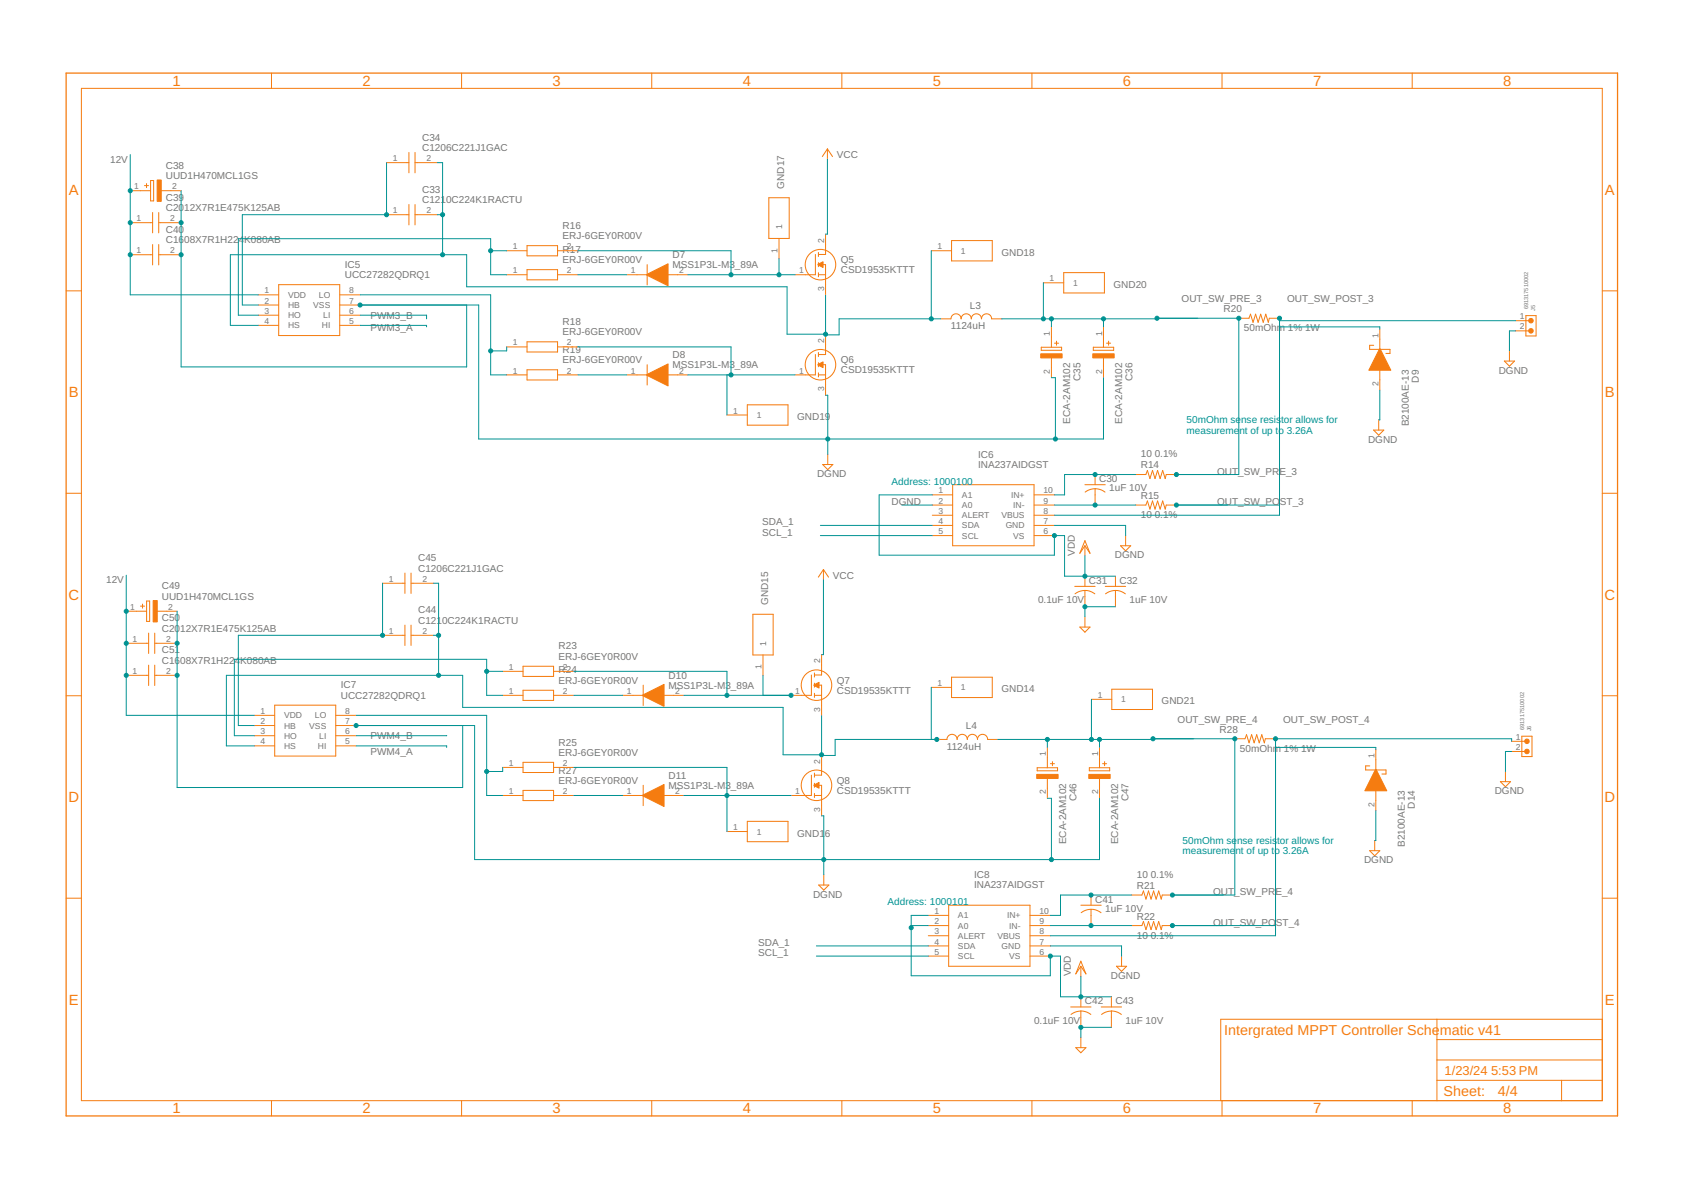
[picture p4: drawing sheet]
<svg xmlns="http://www.w3.org/2000/svg" width="420mm" height="297mm" viewBox="0 0 420 297" stroke-linecap="round" stroke-linejoin="round" font-family="sans-serif">
<g fill="none" stroke="#f57c10" stroke-width=".25">
<path d="M67.8 18.2v3.9M115.2 18.2v3.9M162.7 18.2v3.9M210.2 18.2v3.9M257.6 18.2v3.9M305.1 18.2v3.9M352.6 18.2v3.9M20.3 22.1h379.7v252.6h-379.7zM102.1 38.1v5M103.6 38.1v5M206.6 37.2l1.2 1.9M206.6 37.2l-1.3 1.9"/>
<path d="M206.6 37.2v2.5M32.5 47.6h5.1M32.5 55.6h5.6M36.1 46.3h1M36.6 45.8v1M37.6 45.1h.8v5h-.8zM38.1 53v5.1M39.6 53v5.1M39.6 55.6h5.6M40.1 47.6h5.1M96.5 53.6h5.6M96.5 40.6h5.6"/>
<path d="M102.1 51.1v5M103.6 51.1v5M103.6 53.6h5.6M103.6 40.6h5.6M191.9 49.4h5.1v10.1h-5.1zM194.5 59.5v5.1M206.1 58.4v5.1h-1.8M16.5 72.6h3.8M32.5 63.6h5.6M38.1 61v5.1M39.6 61v5.1M39.6 63.6h5.6"/>
<path d="M64.5 73.6h5.1M64.5 76.1h5.1M64.5 78.7h5.1M69.6 71.1h15.2v12.7h-15.2zM84.8 73.6h5.1M84.8 76.1h5.1M84.8 78.7h5.1M126.5 68.6h5.1M126.5 62.6h5.1M131.6 61.3h7.6v2.6h-7.6zM131.6 67.3h7.6v2.5h-7.6zM139.2 68.6h5.1"/>
<path d="M139.2 62.6h5.1M156.5 68.6h5.1M161.6 66.1v5M166.6 68.6h5.1M203.6 63.5v5.1h-5.1M204.3 66.1h1.8v7.6M204.3 68.6h1.8M204.3 63v1M204.3 65.6v1M204.3 68.1v1M232.5 62.6h5.1M234.9 79.6h2.5a1.27 1.27 0 0 1 1.3-1.3 1.27 1.27 0 0 1 1.2 1.3 1.27 1.27 0 0 1 1.3-1.3 1.27 1.27 0 0 1 1.3 1.3 1.27 1.27 0 0 1 1.3-1.3 1.27 1.27 0 0 1 1.2 1.3 1.27 1.27 0 0 1 1.3-1.3 1.27 1.27 0 0 1 1.3 1.3h2.5"/>
<path d="M237.6 60h10.1v5.1h-10.1zM260.5 70.6h5.1M265.6 68.1h10.1v5h-10.1zM309.3 79.4h2.5l.4-1 .6 2.1 .7-2.1 .6 2.1 .6-2.1 .7 2.1 .6-2.1 .6 2.1 .3-1.1h2.5M380.9 78.8h2.6v5.1h-2.6zM400 72.6h3.8M64.5 81.2h5.1M84.8 81.2h5.1M126.5 93.6h5.1M126.5 86.6h5.1M131.6 85.3h7.6v2.6h-7.6zM131.6 92.3h7.6v2.5h-7.6z"/>
<path d="M139.2 93.6h5.1M139.2 86.6h5.1M156.5 93.6h5.1M161.6 91v5.1M166.6 93.6h5.1M203.6 88.5v5.1h-5.1M204.3 91h1.8v7.7M204.3 88v1M204.3 90.5v1M204.3 93.1v1M204.3 93.6h1.8M206.1 83.4v5.1h-1.8"/>
<path d="M259.9 86.7h5.1v.7h-5.1zM262.5 81.6v5.1M262.5 89.2v5.1M263.2 85.7h1.1M263.8 85.2v1M272.9 86.7h5.1v.7h-5.1zM275.5 81.6v5.1M275.5 89.2v5.1M276.2 85.7h1.1M276.8 85.2v1M342.9 86.2h-1v1h5.1v1h-1M344.5 82.1v5.1"/>
<path d="M344.5 92.3v5.1M375.6 90.1h2.5l-1.3 1.3zM376.8 87.6v2.5M378.4 80.1h3.8M378.4 82.6h3.8M181.5 103.6h5.1M186.6 101h10.1v5.1h-10.1zM205.4 116h2.5l-1.2 1.2zM206.7 113.4v2.6M273.4 118.4v2.6M283.5 118.4h2.6l.3-1 .7 2.1 .6-2.1 .7 2.1 .6-2.1 .6 2.1 .7-2.1 .6 2.1 .2-1.1h2.6M342.9 107.4h2.6l-1.3 1.2z"/>
<path d="M344.2 104.8v2.6M16.5 123.1h3.8M232.7 123.5h5.1M232.7 126.1h5.1M232.7 128.6h5.1M232.7 131.1h5.1M232.7 133.7h5.1M237.8 121h20.3v15.2h-20.3zM258.1 123.5h5.1M258.1 126.1h5.1M258.1 128.6h5.1M258.1 131.1h5.1"/>
<path d="M258.1 133.7h5.1M270.8 121h5.1M270.8 136.2v2.5M270.8 135l1.3 3.1-1.3-1.9-1.2 1.9zM270.9 122.8l.9-.5 1.6-.3v4.1M273.4 122l1.6 .3 .9 .5M279.7 136.2h2.6l-1.3 1.3zM281 133.7v2.5M283.5 126.1h2.6l.3-1 .7 2 .6-2 .7 2 .6-2 .6 2 .7-2 .6 2 .2-1h2.6M400 123.1h3.8M31.5 152.6h5.1M35.1 151.3h1"/>
<path d="M35.6 150.8v1M36.6 150h.8v5.1h-.8zM37.1 158v5.1M38.6 158v5.1M39.1 152.6h5.1M95.5 158.6h5.6M95.5 145.6h5.6M101.1 143v5.1M101.1 156v5.1M102.6 143v5.1M102.6 156v5.1M102.6 158.6h5.6"/>
<path d="M102.6 145.6h5.6M188 153.3h5v10.2h-5zM205.6 142.2l1.2 1.9M205.6 142.2l-1.3 1.9M205.6 142.2v2.5M268.3 146.4h5.1M269.6 156.5h2.5l-1.3 1.3zM270.8 147.4l1.1 .1 1.4 .7M270.8 147.4l-1.5 .3-.9 .5M270.8 143.8v2.6M270.8 147.4v4M270.8 154v2.5"/>
<path d="M275.9 146.4h5.1M278.5 147.4l1 .1 1.4 .7M278.5 147.4l-1.6 .3-.9 .5M278.5 143.8v2.6M278.5 147.4v4M16.5 173.7h3.8M31.5 160.6h5.6M31.5 168.6h5.6M37.1 166v5.1M38.6 166v5.1M38.6 160.6h5.6M38.6 168.6h5.6"/>
<path d="M63.5 178.6h5.1M68.6 176h15.2v12.7h-15.2zM83.8 178.6h5.1M125.5 173.6h5.1M125.5 167.6h5.1M130.6 166.3h7.6v2.5h-7.6zM130.6 172.3h7.6v2.5h-7.6zM138.2 173.6h5.1M138.2 167.6h5.1M155.5 173.6h5.1M160.6 171v5.1M165.7 173.6h5"/>
<path d="M190.5 163.5v5.1M202.6 168.5v5.1h-5.1M203.3 171h1.8v7.6M203.3 173.6h1.8M203.3 168v1M203.3 170.5v1M203.3 173.1v1M205.1 163.4v5.1h-1.8M232.5 171.6h5.1M237.6 169h10.1v5.1h-10.1zM272.5 174.6h5.1M277.6 172h10.1v5.1h-10.1z"/>
<path d="M400 173.7h3.8M63.5 181.1h5.1M63.5 183.6h5.1M63.5 186.2h5.1M83.8 181.1h5.1M83.8 183.6h5.1M83.8 186.2h5.1M125.5 198.6h5.1M125.5 191.6h5.1M130.6 190.3h7.6v2.5h-7.6zM130.6 197.3h7.6v2.5h-7.6zM138.2 198.6h5.1"/>
<path d="M138.2 191.6h5.1M155.5 198.6h5.1M160.6 196v5.1M165.7 198.6h5M202.6 193.5v5.1h-5.1M203.3 196h1.8v7.6M203.3 193v1M203.3 195.5v1M203.3 198.1v1M203.3 198.6h1.8M205.1 188.4v5.1h-1.8M233.9 184.6h2.5a1.27 1.27 0 0 1 1.3-1.3 1.27 1.27 0 0 1 1.3 1.3 1.27 1.27 0 0 1 1.2-1.3 1.27 1.27 0 0 1 1.3 1.3 1.27 1.27 0 0 1 1.3-1.3 1.27 1.27 0 0 1 1.2 1.3 1.27 1.27 0 0 1 1.3-1.3 1.27 1.27 0 0 1 1.3 1.3h2.5"/>
<path d="M258.9 191.6h5.1v.8h-5.1zM261.5 186.6v5M261.5 194.2v5.1M262.2 190.6h1M262.7 190.1v1M271.9 191.6h5.1v.8h-5.1zM274.5 186.6v5M274.5 194.2v5.1M275.3 190.6h1M275.8 190.1v1M308.3 184.4h2.5l.4-1 .6 2 .7-2 .6 2 .6-2 .7 2 .6-2 .6 2 .3-1h2.5M341.9 191.2h-1v1h5.1v1h-1"/>
<path d="M343.5 187.1v5.1M343.5 197.3v5.1M374.6 195.1h2.5l-1.3 1.3zM375.8 192.6v2.5M377.4 185h3.8M377.4 187.6h3.8M379.9 183.8h2.6v5h-2.6zM181.5 207.6h5.1M186.6 205h10.1v5.1h-10.1zM205.7 218.4v2.5M341.9 212.3h2.6l-1.3 1.3zM343.2 209.8v2.5"/>
<path d="M16.5 224.2h3.8M204.4 220.9h2.5l-1.2 1.3zM231.8 228.5h5M231.8 231h5M231.8 233.6h5M231.8 236.1h5M231.8 238.7h5M236.8 226h20.3v15.2h-20.3zM257.1 228.5h5.1M257.1 231h5.1M257.1 233.6h5.1M257.1 236.1h5.1"/>
<path d="M257.1 238.7h5.1M269.8 226h5.1M269.8 239.9l1.3 3.2-1.3-1.9-1.2 1.9zM272.4 227l1 .1 1.5 .7M272.4 227l-1.6 .3-.9 .5M272.4 223.4v2.6M272.4 227v4M280 238.7v2.5M282.5 231h2.6l.4-1 .6 2.1 .6-2.1 .7 2.1 .6-2.1 .6 2.1 .7-2.1 .6 2.1 .3-1.1h2.5M282.5 223.4h2.6l.4-1 .6 2 .6-2 .7 2 .6-2 .6 2 .7-2 .6 2 .3-1h2.5M400 224.2h3.8M267.3 251.4h5.1"/>
<path d="M267.4 253.2l.9-.5 1.5-.3v4M269.8 252.3l1.6 .4 .9 .5M269.8 241.2v2.5M269.8 248.8v2.6M269.8 259v2.5M274.9 251.4h5.1M275 253.2l.9-.5 1.6-.3v4M277.5 252.3l1.5 .4 1 .5M277.5 248.8v2.6M278.7 241.2h2.6l-1.3 1.3zM358.7 254.4v20.3M358.7 259.5h41.3"/>
<path d="M400 254.4h-95.2v20.3M67.8 274.7v3.9M115.2 274.7v3.9M162.7 274.7v3.9M210.2 274.7v3.9M257.6 274.7v3.9M268.6 261.5h2.5l-1.3 1.3zM305.1 274.7v3.9M352.6 274.7v3.9M358.7 269.7h41.3M358.7 264.6h41.3M389.8 269.7v5"/>
<circle cx="204.8" cy="66.1" r="3.8"/>
<circle cx="204.8" cy="91" r="3.8"/>
<circle cx="203.8" cy="171" r="3.8"/>
<circle cx="203.8" cy="196" r="3.8"/>
</g>
<g fill="#f57c10" stroke="#f57c10" stroke-width=".25">
<path d="M204.2 66l1.3-.7v1.5l-1.3-.7z" fill-rule="evenodd"/>
<path d="M204.2 91l1.3-.7v1.5l-1.3-.7z" fill-rule="evenodd"/>
<path d="M161.4 68.5l5.4-2.7v5.5l-5.4-2.6z" fill-rule="evenodd"/>
<path d="M161.4 93.5l5.4-2.7v5.5l-5.4-2.6z" fill-rule="evenodd"/>
<path d="M259.8 88.3h5.3v1h-5.3z" fill-rule="evenodd"/>
<path d="M272.8 88.3h5.3v1h-5.3z" fill-rule="evenodd"/>
<path d="M39.2 44.9h1.1v5.4h-1.1z" fill-rule="evenodd"/>
<path d="M344.4 87.1h.1l2.7 5.3h-5.5z" fill-rule="evenodd"/>
<path d="M203.2 171l1.3-.7v1.4l-1.3-.6z" fill-rule="evenodd"/>
<path d="M203.2 195.9l1.3-.6v1.4l-1.3-.6z" fill-rule="evenodd"/>
<path d="M160.4 173.5l5.4-2.7v5.5l-5.4-2.6z" fill-rule="evenodd"/>
<path d="M160.4 198.5l5.4-2.7v5.5l-5.4-2.7z" fill-rule="evenodd"/>
<path d="M258.8 193.3h5.3v1h-5.3z" fill-rule="evenodd"/>
<path d="M271.8 193.3h5.3v1h-5.3z" fill-rule="evenodd"/>
<path d="M38.2 149.9h1.1v5.3h-1.1z" fill-rule="evenodd"/>
<path d="M343.4 192.1h.1l2.7 5.3h-5.5z" fill-rule="evenodd"/>
<circle cx="382.2" cy="80" r=".57"/>
<circle cx="382.2" cy="82.6" r=".57"/>
<circle cx="381.2" cy="185" r=".58"/>
<circle cx="381.2" cy="187.6" r=".58"/>
</g>
<path d="M16.5 18.2h387.3v260.4h-387.3z" fill="none" stroke="#f57c10" stroke-width=".32"/>
<g fill="none" stroke="#009292" stroke-width=".25">
<path d="M32.5 38.6v35h32M206.6 39.7v18.7h-.5M45.2 47.6v44h71.3v-15.5M96.5 40.6v13h-36v22.5h4M109.2 53.6h1.3M109.2 40.6h1.3v23M89.9 76.1h29.6v33.5h156v-15.3M89.9 73.6h32.6v20h4M89.9 78.7h16.6v.9M122.5 62.6h4M126.5 68.6h-4v-9h-63v19.1h5M144.3 68.6h12.2"/>
<path d="M144.3 62.6h38.2v6M171.7 68.6h26.8M194.5 64.6v4M206.1 73.7v9.9h3.4v-4h25.4M232.5 62.6v17M250.1 79.6l59.2-.2v39h-15.6M260.5 70.6v9M262.5 79.6v2M275.5 79.6v2M319.4 79.4v49.2h-56.2M64.5 81.2h-7v-17.6h59v8h80v11.8h9.6M89.9 81.2h16.6v.4"/>
<path d="M126.5 86.6v1h-4M144.3 86.6h38.2v7M144.3 93.6h12.2M171.7 93.6h26.8M181.5 93.6v10M206.1 98.7h.6v14.7M262.5 94.3h1v15.3M319.4 81.6h25.1v.5M319.4 80.1h59M344.5 97.4v7.4h-.3M378.4 82.6h-1.6v5M283.5 118.4h-17.7v5.1h-2.6"/>
<path d="M204.8 133.7h27.9M204.8 131.1h27.9M225.1 126.1h7.6M232.7 123.5h-13.2v15.1h43.7v-4.9h2.6v10.1h12.7M263.2 131.1h17.8v2.6M263.2 126.1h20.3M270.8 138.7v5.1M293.7 126.1h25.7M31.5 143.6v35h32M44.2 152.6v44h71.3v-15.5M95.5 145.6v13h-36v22.5h4M108.2 158.6h1.3"/>
<path d="M108.2 145.6h1.3v23M205.6 144.7v18.7h-.5M278.5 151.4h-7.7v2.6M88.9 178.6h32.6v20h4M121.5 167.6h4M125.5 173.6h-4v-9h-63v19h5M143.3 167.6h38.2v6M143.3 173.6h12.2M170.7 173.6h26.8M190.5 168.6v5M205.1 178.6v10h3.4v-4h25.4M232.5 171.6v13"/>
<path d="M272.5 174.6v10M63.5 186.2h-7v-17.6h59v8h80v11.8h9.6M88.9 181.1h29.6v33.5h156v-15.3M88.9 186.2h22.6v.4M111.5 183.6h-22.6M125.5 191.6v1h-4M143.3 191.6h38.2v16M143.3 198.6h12.2M170.7 198.6h26.8M249.1 184.6l59.2-.2v39h-15.6M261.5 199.3h1v15.3M261.5 184.6v2"/>
<path d="M274.5 184.6v2M318.4 186.6h25.1v.5M377.4 187.6h-1.6v5M377.4 185v-.6h-59v49.2h-56.2M205.1 203.6h.6v14.8M343.5 202.4v7.4h-.3M203.8 238.7h28M203.8 236.1h28M227.5 231h4.3M231.8 228.5h-4.3v15.1h34.7v-4.9h2.6v10.1h12.7M262.2 231h20.3M262.2 236.1h17.8v2.6"/>
<path d="M282.5 223.4h-17.7v5.1h-2.6M292.7 231h25.7M269.8 243.7v5.1M277.5 256.4h-7.7v2.6"/>
</g>
<g fill="#009292" stroke="#009292" stroke-width=".25">
<circle cx="270.8" cy="143.8" r=".51"/>
<circle cx="263.2" cy="133.7" r=".51"/>
<circle cx="269.8" cy="248.8" r=".51"/>
<circle cx="262.2" cy="238.7" r=".51"/>
<circle cx="227.5" cy="231.6" r=".51"/>
<circle cx="270.8" cy="151.4" r=".51"/>
<circle cx="206.7" cy="109.6" r=".51"/>
<circle cx="89.9" cy="76.1" r=".51"/>
<circle cx="263.5" cy="109.6" r=".51"/>
<circle cx="45.2" cy="63.6" r=".51"/>
<circle cx="45.2" cy="55.6" r=".51"/>
<circle cx="269.8" cy="256.4" r=".51"/>
<circle cx="205.7" cy="214.6" r=".51"/>
<circle cx="88.9" cy="181.1" r=".51"/>
<circle cx="262.5" cy="214.6" r=".51"/>
<circle cx="44.2" cy="168.6" r=".51"/>
<circle cx="44.2" cy="160.6" r=".51"/>
<circle cx="273.4" cy="118.4" r=".51"/>
<circle cx="273.4" cy="126.1" r=".51"/>
<circle cx="182.5" cy="68.6" r=".51"/>
<circle cx="194.5" cy="68.6" r=".51"/>
<circle cx="182.5" cy="93.6" r=".51"/>
<circle cx="122.5" cy="62.6" r=".51"/>
<circle cx="122.5" cy="87.6" r=".51"/>
<circle cx="206.1" cy="83.4" r=".51"/>
<circle cx="110.5" cy="63.6" r=".51"/>
<circle cx="110.5" cy="53.6" r=".51"/>
<circle cx="232.5" cy="79.6" r=".51"/>
<circle cx="96.5" cy="53.6" r=".51"/>
<circle cx="32.5" cy="55.6" r=".51"/>
<circle cx="32.5" cy="63.6" r=".51"/>
<circle cx="32.5" cy="47.6" r=".51"/>
<circle cx="31.5" cy="160.6" r=".51"/>
<circle cx="31.5" cy="168.6" r=".51"/>
<circle cx="31.5" cy="152.6" r=".51"/>
<circle cx="272.4" cy="223.4" r=".51"/>
<circle cx="272.4" cy="231" r=".51"/>
<circle cx="181.5" cy="173.6" r=".51"/>
<circle cx="197.5" cy="173.6" r=".51"/>
<circle cx="181.5" cy="198.6" r=".51"/>
<circle cx="121.5" cy="167.6" r=".51"/>
<circle cx="121.5" cy="192.6" r=".51"/>
<circle cx="205.1" cy="188.4" r=".51"/>
<circle cx="109.5" cy="168.6" r=".51"/>
<circle cx="109.5" cy="158.6" r=".51"/>
<circle cx="233.9" cy="184.6" r=".51"/>
<circle cx="95.5" cy="158.6" r=".51"/>
<circle cx="293.7" cy="118.4" r=".51"/>
<circle cx="262.5" cy="79.6" r=".51"/>
<circle cx="275.5" cy="79.6" r=".51"/>
<circle cx="288.8" cy="79.4" r=".51"/>
<circle cx="309.3" cy="79.4" r=".51"/>
<circle cx="260.5" cy="79.6" r=".51"/>
<circle cx="293.7" cy="126.1" r=".51"/>
<circle cx="319.4" cy="79.4" r=".51"/>
<circle cx="292.7" cy="223.4" r=".51"/>
<circle cx="261.5" cy="184.6" r=".51"/>
<circle cx="274.5" cy="184.6" r=".51"/>
<circle cx="287.8" cy="184.4" r=".51"/>
<circle cx="308.3" cy="184.4" r=".51"/>
<circle cx="272.5" cy="184.6" r=".51"/>
<circle cx="292.7" cy="231" r=".51"/>
<circle cx="318.4" cy="184.4" r=".51"/>
</g>
<g font-size="3.7" fill="#f57c10">
<text x="43" y="21.4">1</text>
<text x="90.5" y="21.4">2</text>
<text x="138" y="21.4">3</text>
<text x="185.4" y="21.4">4</text>
<text x="232.9" y="21.4">5</text>
<text x="280.3" y="21.4">6</text>
<text x="327.8" y="21.4">7</text>
<text x="375.3" y="21.4">8</text>
<text x="17.2" y="48.6">A</text>
<text x="400.7" y="48.6">A</text>
<text x="17.2" y="99.2">B</text>
<text x="400.7" y="99.2">B</text>
<text x="17.1" y="149.7">C</text>
<text x="400.6" y="149.7">C</text>
<text x="17.1" y="200.2">D</text>
<text x="400.6" y="200.2">D</text>
<text x="17.2" y="250.8">E</text>
<text x="400.7" y="250.8">E</text>
<text x="43" y="277.9">1</text>
<text x="90.5" y="277.9">2</text>
<text x="138" y="277.9">3</text>
<text x="185.4" y="277.9">4</text>
<text x="232.9" y="277.9">5</text>
<text x="280.3" y="277.9">6</text>
<text x="327.8" y="277.9">7</text>
<text x="375.3" y="277.9">8</text>
</g>
<g font-size="3.6" fill="#f57c10">
<text x="305.6" y="258.3">Intergrated MPPT Controller Sche</text>
<text x="359.5" y="258.3">matic v41</text>
<text x="360.4" y="273.6">Sheet:</text>
<text x="374" y="273.5">4/4</text>
</g>
<g font-size="3.2" fill="#f57c10">
<text x="360.6" y="268.4">1/23/24</text>
<text x="372.3" y="268.4">5:53 PM</text>
</g>
<g font-size="2.5" fill="#757575">
<text x="105.4" y="35.1">C34</text>
<text x="27.5" y="40.6">12V</text>
<text x="105.4" y="37.7">C1206C221J1GAC</text>
<text x="208.9" y="39.5">VCC</text>
<text x="41.4" y="44.7">UUD1H470MCL1GS</text>
<text x="41.4" y="42.1">C38</text>
<text x="195.8" y="47.1" transform="rotate(-90 195.8 47.1)">GND17</text>
<text x="41.4" y="52.7">C2012X7R1E475K125AB</text>
<text x="41.4" y="50.1">C39</text>
<text x="105.4" y="50.7">C1210C224K1RACTU</text>
<text x="105.4" y="48.1">C33</text>
<text x="41.4" y="58.1">C40</text>
<text x="140.5" y="59.7">ERJ-6GEY0R00V</text>
<text x="140.5" y="57.1">R16</text>
<text x="41.4" y="60.7">C1608X7R1H22</text>
<text x="59.6" y="60.7">4</text>
<text x="61" y="60.7">K080AB</text>
<text x="140.5" y="65.7">ERJ-6GEY0R00V</text>
<text x="140.5" y="63.1">R17</text>
<text x="167.9" y="64.4">D7</text>
<text x="209.9" y="65.7">Q5</text>
<text x="250" y="63.9">GND18</text>
<text x="86.1" y="69.4">UCC27282QDRQ1</text>
<text x="86.1" y="66.9">IC5</text>
<text x="167.9" y="66.9">MSS1P3L-M3_89A</text>
<text x="209.9" y="68.2">CSD19535KTTT</text>
<text x="278" y="71.9">GND20</text>
<text x="242.1" y="77">L3</text>
<text x="295" y="75.4">OUT_SW_PRE_3</text>
<text x="305.5" y="77.9">R20</text>
<text x="321.3" y="75.4">OUT_SW_POST_3</text>
<text x="92.5" y="79.6">PWM3_B</text>
<text x="92.5" y="82.6">PWM3_A</text>
<text x="140.5" y="83.7">ERJ-6GEY0R00V</text>
<text x="140.5" y="81.1">R18</text>
<text x="237.4" y="82.1">1124uH</text>
<text x="310.5" y="82.7">50mOhm 1% 1W</text>
<text x="140.5" y="88.1">R19</text>
<text x="167.9" y="89.4">D8</text>
<text x="140.5" y="90.7">ERJ-6GEY0R00V</text>
<text x="167.9" y="91.9">MSS1P3L-M3_89A</text>
<text x="209.9" y="93.2">CSD19535KTTT</text>
<text x="209.9" y="90.7">Q6</text>
<text x="269.7" y="95" transform="rotate(-90 269.7 95)">C35</text>
<text x="282.7" y="95" transform="rotate(-90 282.7 95)">C36</text>
<text x="354.2" y="95.5" transform="rotate(-90 354.2 95.5)">D9</text>
<text x="374.2" y="93.3">DGND</text>
<text x="199" y="104.9">GND19</text>
<text x="267.2" y="105.7" transform="rotate(-90 267.2 105.7)">ECA-2AM102</text>
<text x="280.2" y="105.7" transform="rotate(-90 280.2 105.7)">ECA-2AM102</text>
<text x="351.7" y="106.4" transform="rotate(-90 351.7 106.4)">B2100AE-13</text>
<text x="341.5" y="110.5">DGND</text>
<text x="204" y="119.1">DGND</text>
<text x="244.2" y="116.8">INA237AIDGST</text>
<text x="244.2" y="114.3">IC6</text>
<text x="284.8" y="114.1">10</text>
<text x="284.8" y="116.9">R14</text>
<text x="288.3" y="114.1">0.1%</text>
<text x="303.9" y="118.4">OUT_SW_PRE_3</text>
<text x="274.4" y="120.3">C30</text>
<text x="276.9" y="122.6">1uF 10V</text>
<text x="284.8" y="124.6">R15</text>
<text x="190.3" y="131.1">SDA_1</text>
<text x="222.6" y="126.1">DGND</text>
<text x="284.8" y="129.4">10</text>
<text x="288.3" y="129.4">0.1%</text>
<text x="303.9" y="126.1">OUT_SW_PO</text>
<text x="319.5" y="126.1">ST_3</text>
<text x="190.3" y="133.7">SCL_1</text>
<text x="104.4" y="142.7">C1206C221J1GAC</text>
<text x="104.4" y="140.1">C45</text>
<text x="268.3" y="138.8" transform="rotate(-90 268.3 138.8)">VDD</text>
<text x="278.3" y="139.4">DGND</text>
<text x="26.5" y="145.6">12V</text>
<text x="40.4" y="149.7">UUD1H470MCL1GS</text>
<text x="40.4" y="147.1">C49</text>
<text x="207.9" y="144.5">VCC</text>
<text x="271.9" y="145.7">C31</text>
<text x="279.5" y="145.7">C32</text>
<text x="40.4" y="155.1">C50</text>
<text x="104.4" y="155.7">C1210C224K1RACTU</text>
<text x="104.4" y="153.1">C44</text>
<text x="191.8" y="151.1" transform="rotate(-90 191.8 151.1)">GND15</text>
<text x="259.2" y="150.6">0.1uF 10V</text>
<text x="282" y="150.6">1uF 10V</text>
<text x="40.4" y="157.7">C2012X7R1E475K125AB</text>
<text x="40.4" y="165.7">C1608X7R1H22</text>
<text x="40.4" y="163.1">C51</text>
<text x="58.6" y="165.7">4</text>
<text x="60" y="165.7">K080AB</text>
<text x="139.5" y="164.7">ERJ-6GEY0R00V</text>
<text x="139.5" y="162.1">R23</text>
<text x="85.1" y="171.8">IC7</text>
<text x="139.5" y="170.7">ERJ-6GEY0R00V</text>
<text x="139.5" y="168.1">R24</text>
<text x="166.9" y="171.9">MSS1P3L-M3_89A</text>
<text x="166.9" y="169.4">D10</text>
<text x="208.9" y="173.2">CSD19535KTTT</text>
<text x="208.9" y="170.7">Q7</text>
<text x="250" y="172.8">GND14</text>
<text x="85.1" y="174.4">UCC27282QDRQ1</text>
<text x="290" y="175.8">GND21</text>
<text x="92.5" y="184.6">PWM4_B</text>
<text x="241.1" y="182">L4</text>
<text x="294" y="180.4">OUT_SW_PRE_4</text>
<text x="304.5" y="182.9">R28</text>
<text x="320.3" y="180.4">OUT_SW_POST_4</text>
<text x="92.5" y="188.6">PWM4_A</text>
<text x="139.5" y="188.6">ERJ-6GEY0R00V</text>
<text x="139.5" y="186.1">R25</text>
<text x="236.4" y="187.1">1124uH</text>
<text x="309.5" y="187.7">50mOhm 1% 1W</text>
<text x="139.5" y="195.6">ERJ-6GEY0R00V</text>
<text x="139.5" y="193.1">R27</text>
<text x="166.9" y="196.9">MSS1P3L-M3_89A</text>
<text x="166.9" y="194.4">D11</text>
<text x="208.9" y="195.6">Q8</text>
<text x="208.9" y="198.2">CSD19535KTTT</text>
<text x="268.7" y="200" transform="rotate(-90 268.7 200)">C46</text>
<text x="281.7" y="200" transform="rotate(-90 281.7 200)">C47</text>
<text x="353.2" y="201.8" transform="rotate(-90 353.2 201.8)">D14</text>
<text x="373.2" y="198.3">DGND</text>
<text x="199" y="208.8">GND1</text>
<text x="205.9" y="208.8">6</text>
<text x="266.2" y="210.7" transform="rotate(-90 266.2 210.7)">ECA-2AM102</text>
<text x="279.2" y="210.7" transform="rotate(-90 279.2 210.7)">ECA-2AM102</text>
<text x="340.5" y="215.5">DGND</text>
<text x="350.7" y="211.4" transform="rotate(-90 350.7 211.4)">B2100AE-13</text>
<text x="243.2" y="221.8">INA237AIDGST</text>
<text x="243.2" y="219.2">IC8</text>
<text x="283.8" y="219.1">10</text>
<text x="283.8" y="221.9">R21</text>
<text x="287.3" y="219.1">0.1%</text>
<text x="203" y="224.1">DGND</text>
<text x="273.4" y="225.3">C41</text>
<text x="275.9" y="227.6">1uF 10V</text>
<text x="302.9" y="223.4">OUT_SW_PRE_4</text>
<text x="283.8" y="229.5">R22</text>
<text x="302.9" y="231">OUT_SW_PO</text>
<text x="318.5" y="231">ST_4</text>
<text x="189.3" y="238.7">SCL_1</text>
<text x="189.3" y="236.1">SDA_1</text>
<text x="283.8" y="234.3">10</text>
<text x="287.3" y="234.3">0.1%</text>
<text x="267.3" y="243.7" transform="rotate(-90 267.3 243.7)">VDD</text>
<text x="277.3" y="244.4">DGND</text>
<text x="270.9" y="250.7">C42</text>
<text x="278.5" y="250.7">C43</text>
<text x="258.2" y="255.5">0.1uF 10V</text>
<text x="281" y="255.5">1uF 10V</text>
</g>
<g font-size="2.5" fill="#009292">
<text x="296.2" y="105.6">50mOhm se</text>
<text x="309.8" y="105.6">nse resis</text>
<text x="319.8" y="105.6">tor allows for</text>
<text x="296.2" y="108.3">measureme</text>
<text x="309.4" y="108.3">nt of up to 3.26A</text>
<text x="222.6" y="121">Address: 1000100</text>
<text x="295.2" y="210.6">50mOhm se</text>
<text x="295.2" y="213.3">measureme</text>
<text x="308.4" y="213.3">nt of up to 3.26A</text>
<text x="308.8" y="210.6">nse resis</text>
<text x="318.8" y="210.6">tor allows for</text>
<text x="221.6" y="226">Address: 1000101</text>
</g>
<g font-size="2.1" fill="#757575">
<text x="98.1" y="40.2">1</text>
<text x="106.5" y="40.2">2</text>
<text x="33.5" y="47.2">1</text>
<text x="43" y="47.2">2</text>
<text x="98.1" y="53.2">1</text>
<text x="106.5" y="53.2">2</text>
<text x="34.1" y="55.2">1</text>
<text x="42.5" y="55.2">2</text>
<text x="195.3" y="57.2" transform="rotate(-90 195.3 57.2)">1</text>
<text x="34.1" y="63.2">1</text>
<text x="42.5" y="63.2">2</text>
<text x="128.1" y="62.2">1</text>
<text x="141.5" y="62.2">2</text>
<text x="194.1" y="63" transform="rotate(-90 194.1 63)">1</text>
<text x="205.8" y="60.6" transform="rotate(-90 205.8 60.6)">2</text>
<text x="234" y="62.2">1</text>
<text x="239.9" y="63.4">1</text>
<text x="128.1" y="68.2">1</text>
<text x="141.5" y="68.2">2</text>
<text x="157.5" y="68.2">1</text>
<text x="169.5" y="68.2">2</text>
<text x="199.5" y="68.2">1</text>
<text x="262" y="70.2">1</text>
<text x="267.9" y="71.4">1</text>
<text x="66.1" y="73.2">1</text>
<text x="66.1" y="75.8">2</text>
<text x="71.9" y="74.4">VDD</text>
<text x="71.9" y="76.9">HB</text>
<text x="78.2" y="76.9">VSS</text>
<text x="79.6" y="74.4">LO</text>
<text x="87.2" y="73.2">8</text>
<text x="87.2" y="75.8">7</text>
<text x="205.8" y="72.7" transform="rotate(-90 205.8 72.7)">3</text>
<text x="66.1" y="78.3">3</text>
<text x="66.1" y="80.9">4</text>
<text x="71.9" y="79.4">HO</text>
<text x="71.9" y="82">HS</text>
<text x="80.3" y="82">HI</text>
<text x="80.7" y="79.4">LI</text>
<text x="87.2" y="78.3">6</text>
<text x="87.2" y="80.9">5</text>
<text x="262.1" y="83.8" transform="rotate(-90 262.1 83.8)">1</text>
<text x="275.1" y="83.8" transform="rotate(-90 275.1 83.8)">1</text>
<text x="379.4" y="79.7">1</text>
<text x="379.4" y="82.2">2</text>
<text x="128.1" y="86.2">1</text>
<text x="141.5" y="86.2">2</text>
<text x="205.8" y="85.6" transform="rotate(-90 205.8 85.6)">2</text>
<text x="344.1" y="84.3" transform="rotate(-90 344.1 84.3)">1</text>
<text x="128.1" y="93.2">1</text>
<text x="141.5" y="93.2">2</text>
<text x="157.5" y="93.2">1</text>
<text x="169.5" y="93.2">2</text>
<text x="199.5" y="93.2">1</text>
<text x="262.1" y="93.3" transform="rotate(-90 262.1 93.3)">2</text>
<text x="275.1" y="93.3" transform="rotate(-90 275.1 93.3)">2</text>
<text x="205.8" y="97.7" transform="rotate(-90 205.8 97.7)">3</text>
<text x="344.1" y="96.4" transform="rotate(-90 344.1 96.4)">2</text>
<text x="183" y="103.2">1</text>
<text x="188.9" y="104.3">1</text>
<text x="234.3" y="123.2">1</text>
<text x="234.3" y="125.7">2</text>
<text x="240.2" y="124.3">A1</text>
<text x="252.4" y="124.3">IN+</text>
<text x="260.5" y="123.2">10</text>
<text x="260.5" y="125.7">9</text>
<text x="234.3" y="128.2">3</text>
<text x="234.3" y="130.8">4</text>
<text x="240.2" y="126.8">A0</text>
<text x="240.2" y="129.4">ALERT</text>
<text x="240.2" y="131.9">SDA</text>
<text x="250" y="129.4">VBUS</text>
<text x="251.1" y="131.9">GND</text>
<text x="252.9" y="126.8">IN-</text>
<text x="260.5" y="128.2">8</text>
<text x="260.5" y="130.8">7</text>
<text x="234.3" y="133.3">5</text>
<text x="240.2" y="134.4">SCL</text>
<text x="252.9" y="134.4">VS</text>
<text x="260.5" y="133.3">6</text>
<text x="97.1" y="145.2">1</text>
<text x="105.5" y="145.2">2</text>
<text x="32.5" y="152.2">1</text>
<text x="42" y="152.2">2</text>
<text x="33.1" y="160.2">1</text>
<text x="41.5" y="160.2">2</text>
<text x="97.1" y="158.2">1</text>
<text x="105.5" y="158.2">2</text>
<text x="191.3" y="161.2" transform="rotate(-90 191.3 161.2)">1</text>
<text x="127.1" y="167.2">1</text>
<text x="140.5" y="167.2">2</text>
<text x="190.1" y="167" transform="rotate(-90 190.1 167)">1</text>
<text x="204.8" y="165.6" transform="rotate(-90 204.8 165.6)">2</text>
<text x="33.1" y="168.2">1</text>
<text x="41.5" y="168.2">2</text>
<text x="127.1" y="173.2">1</text>
<text x="140.5" y="173.2">2</text>
<text x="156.5" y="173.2">1</text>
<text x="168.5" y="173.2">2</text>
<text x="198.5" y="173.2">1</text>
<text x="234" y="171.2">1</text>
<text x="239.9" y="172.3">1</text>
<text x="65.1" y="178.2">1</text>
<text x="70.9" y="179.3">VDD</text>
<text x="78.6" y="179.3">LO</text>
<text x="86.2" y="178.2">8</text>
<text x="204.8" y="177.7" transform="rotate(-90 204.8 177.7)">3</text>
<text x="274" y="174.2">1</text>
<text x="279.9" y="175.3">1</text>
<text x="65.1" y="180.8">2</text>
<text x="65.1" y="183.3">3</text>
<text x="65.1" y="185.8">4</text>
<text x="70.9" y="181.9">HB</text>
<text x="70.9" y="184.4">HO</text>
<text x="77.2" y="181.9">VSS</text>
<text x="79.7" y="184.4">LI</text>
<text x="86.2" y="180.8">7</text>
<text x="86.2" y="183.3">6</text>
<text x="86.2" y="185.8">5</text>
<text x="378.4" y="184.7">1</text>
<text x="70.9" y="187">HS</text>
<text x="79.3" y="187">HI</text>
<text x="127.1" y="191.2">1</text>
<text x="140.5" y="191.2">2</text>
<text x="204.8" y="190.6" transform="rotate(-90 204.8 190.6)">2</text>
<text x="261.1" y="188.8" transform="rotate(-90 261.1 188.8)">1</text>
<text x="274.1" y="188.8" transform="rotate(-90 274.1 188.8)">1</text>
<text x="343.1" y="189.3" transform="rotate(-90 343.1 189.3)">1</text>
<text x="378.4" y="187.2">2</text>
<text x="127.1" y="198.2">1</text>
<text x="140.5" y="198.2">2</text>
<text x="156.5" y="198.2">1</text>
<text x="168.5" y="198.2">2</text>
<text x="198.5" y="198.2">1</text>
<text x="204.8" y="202.6" transform="rotate(-90 204.8 202.6)">3</text>
<text x="261.1" y="198.3" transform="rotate(-90 261.1 198.3)">2</text>
<text x="274.1" y="198.3" transform="rotate(-90 274.1 198.3)">2</text>
<text x="343.1" y="201.3" transform="rotate(-90 343.1 201.3)">2</text>
<text x="183" y="207.2">1</text>
<text x="188.9" y="208.3">1</text>
<text x="233.3" y="228.1">1</text>
<text x="233.3" y="230.7">2</text>
<text x="233.3" y="233.2">3</text>
<text x="239.2" y="229.3">A1</text>
<text x="239.2" y="231.8">A0</text>
<text x="251.4" y="229.3">IN+</text>
<text x="251.9" y="231.8">IN-</text>
<text x="259.5" y="228.1">10</text>
<text x="259.5" y="230.7">9</text>
<text x="259.5" y="233.2">8</text>
<text x="233.3" y="235.8">4</text>
<text x="233.3" y="238.3">5</text>
<text x="239.2" y="234.3">ALERT</text>
<text x="239.2" y="236.9">SDA</text>
<text x="239.2" y="239.4">SCL</text>
<text x="249" y="234.3">VBUS</text>
<text x="250.1" y="236.9">GND</text>
<text x="251.9" y="239.4">VS</text>
<text x="259.5" y="235.8">7</text>
<text x="259.5" y="238.3">6</text>
</g>
<g font-size="1.4" fill="#757575">
<text x="381.5" y="77.2" transform="rotate(-90 381.5 77.2)">691317510002</text>
<text x="383.3" y="77.6" transform="rotate(-90 383.3 77.6)">J5</text>
<text x="380.5" y="182.2" transform="rotate(-90 380.5 182.2)">691317510002</text>
<text x="382.3" y="182.6" transform="rotate(-90 382.3 182.6)">J6</text>
</g>
</svg>
